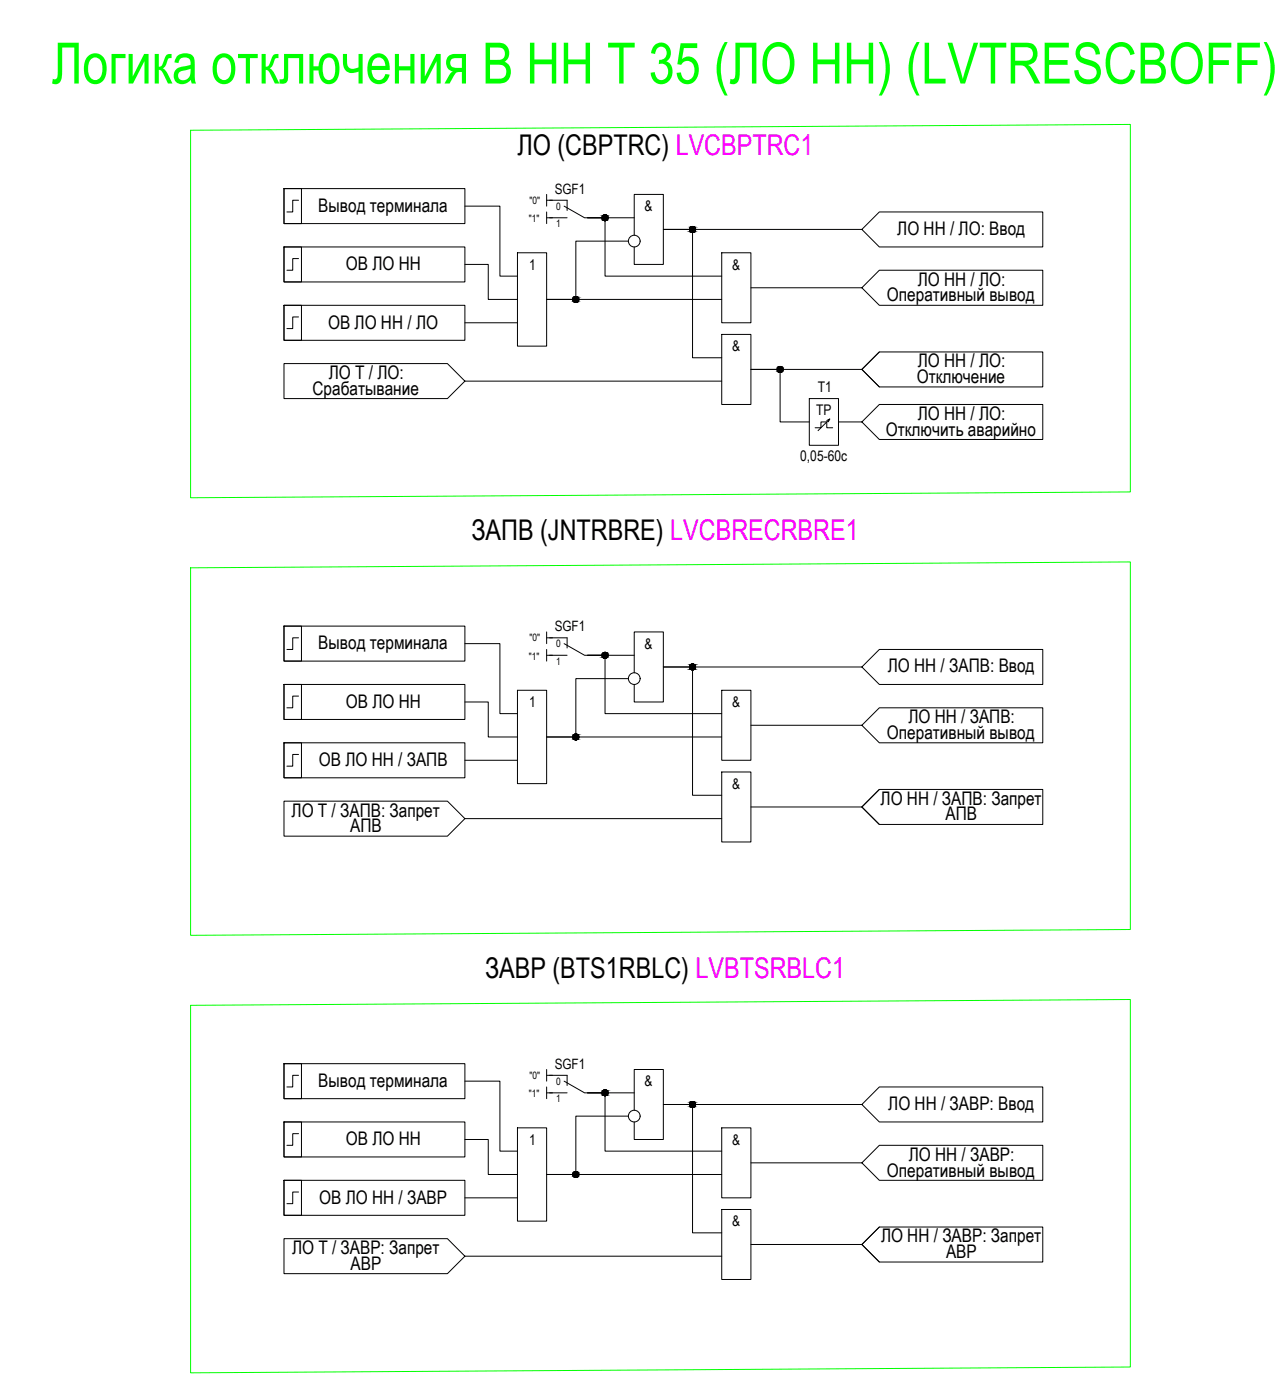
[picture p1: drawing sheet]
<svg xmlns="http://www.w3.org/2000/svg" width="786mm" height="855mm" viewBox="0 0 786 855" stroke-linecap="round" stroke-linejoin="round" font-family="sans-serif">
<!-- layer: 0 -->
<path d="M116 80l574-4v225l-574 3zM116 347l574-4v225l-574 3zM116 614l574-3v224l-574 4z" fill="none" stroke="#0f0" stroke-width=".61"/>
<g fill="none" stroke="#000" stroke-width=".61">
<path d="M173 115h11v22h-11zM173 115h111v22h-111zM334 119v7M182 122h-3v7h-4M284 126h21v43h11M334 129v8M334 122h3M334 133h3M387 133h-28h10v36h72M173 151h11v21h-11zM173 151h111v21h-111zM182 158h-3v7h-4"/>
<path d="M316 154h18v57h-18zM384 147h-32v36h-18h107M387 144v-25h18v43h-18v-11M441 154h17v43h-17zM526 140l11-11h100v22h-100zM526 140h-121h18v79h18M284 162h14v21h18M458 176h68M537 165h100v21h-100l-11-10zM173 186h11v22h-11zM173 186h111v22h-111zM182 194h-3v7h-4"/>
<path d="M284 197h32M441 204h17v43h-17zM537 215l-11 11 11 10M173 222h100l11 11-11 10h-100zM284 233h157M526 226l11-11h100v21h-100zM526 226h-68h18v32h18M494 243h18v29h-18zM505 257l2-1-1 2M507 256l-8 7M512 258h14l11-11h100v21h-100l-11-10M498 261h3v-3h4v3h3"/>
<path d="M173 382h11v22h-11zM173 382h111v22h-111zM182 390h-3v7h-4M284 393h21v43h11M334 386v7M334 397v7M334 390h3M537 397h100v21h-100l-11-11zM173 418h11v21h-11zM173 418h111v21h-111zM334 400h3M384 415h-32v35h-18h107"/>
<path d="M387 400h-28h10v36h72M387 411v-25h18v43h-18v-11M526 407h-121h18v79h18M182 425h-3v7h-4M284 429h14v21h18M316 422h18v57h-18zM441 422h17v42h-17zM173 454h11v21h-11zM173 454h111v21h-111zM458 443h68M526 443l11-11h100v22h-100zM182 461h-3v7h-4"/>
<path d="M284 464h32M441 472h17v42h-17zM173 489h100l11 11-11 11h-100zM458 493h68M537 482l-11 11 11 11M537 482h100v22h-100l-11-11zM284 500h157M173 650h11v21h-11zM173 650h111v21h-111zM182 657h-3v7h-4M334 653v7M334 657h3"/>
<path d="M284 660h21v43h11M334 664v7M334 668h3M387 668h-28h10v35h72M387 678v-25h18v43h-18v-11M526 675h-121h18v78h18M537 664h100v21h-100l-11-10zM173 685h11v22h-11zM173 685h111v22h-111zM182 693h-3v7h-4M284 696h14v21h18M316 689h18v57h-18z"/>
<path d="M384 682h-32v35h-18h107M441 689h17v43h-17zM537 700h100v21h-100l-11-11zM458 710h68M173 721h11v21h-11zM173 721h111v21h-111zM182 728h-3v7h-4M284 732h32M441 739h17v43h-17zM173 757h100l11 10-11 11h-100zM537 750l-11 10 11 11M284 767h157"/>
<path d="M458 760h68M526 760l11-10h100v21h-100z"/>
<circle cx="369" cy="133" r="1.8"/>
<circle cx="387" cy="147" r="4"/>
<circle cx="423" cy="140" r="1.8"/>
<circle cx="352" cy="183" r="1.8"/>
<circle cx="476" cy="226" r="1.8"/>
<circle cx="369" cy="400" r="1.8"/>
<circle cx="387" cy="415" r="4"/>
<circle cx="423" cy="407" r="1.8"/>
<circle cx="352" cy="450" r="1.8"/>
<circle cx="369" cy="668" r="1.8"/>
<circle cx="423" cy="675" r="1.8"/>
<circle cx="387" cy="682" r="4"/>
<circle cx="352" cy="717" r="1.8"/>
</g>
<g fill="#000" stroke="#000" stroke-width=".61">
<path d="M369 135h1zM369 131h1zM422 138h1zM422 142h1zM351 185h1zM351 181h1zM476 227h1zM369 399h1zM369 402h1zM422 409h1zM422 406h1zM351 452h1z"/>
<path d="M351 448h1zM369 669h1zM369 666h1zM422 676h1zM422 673h1zM351 719h1zM351 716h1z"/>
<path d="M369 135h1zM369 135h1z"/>
<path d="M369 131h1zM369 131h1z"/>
<path d="M369 131h1zM369 131h1z"/>
<path d="M369 131h1zM369 131h1z"/>
<path d="M369 135h1zM369 135h1z"/>
<path d="M369 131h1zM368 131h2z"/>
<path d="M369 135h1zM369 135h1z"/>
<path d="M368 131l2 1zM368 132h2z"/>
<path d="M368 135h2zM368 135h2z"/>
<path d="M368 132h3zM368 132h3z"/>
<path d="M368 134h2zM368 134l2 1z"/>
<path d="M368 132h3zM368 132h3z"/>
<path d="M368 134h3zM368 134h2z"/>
<path d="M368 132h3zM368 132h3z"/>
<path d="M368 134h3zM368 134h3z"/>
<path d="M368 132h3zM368 132h3z"/>
<path d="M368 134h3zM368 134h3z"/>
<path d="M368 132h3zM368 132h3z"/>
<path d="M368 134h3zM368 134h3z"/>
<path d="M368 132h3zM368 132h3z"/>
<path d="M368 134h3zM368 134h3z"/>
<path d="M368 132l3 1zM368 132l3 1z"/>
<path d="M368 134h3zM368 134h3z"/>
<path d="M368 133h3zM368 133h3z"/>
<path d="M368 134h3zM368 134h3z"/>
<path d="M368 133h3zM368 133h3z"/>
<path d="M368 133h3zM368 133h3z"/>
<path d="M368 133h3zM368 133h3z"/>
<path d="M368 133h3zM368 133l3 1z"/>
<path d="M368 133h3zM368 133h3z"/>
<path d="M422 138h1zM422 138h1z"/>
<path d="M422 138l2 1zM422 139h2z"/>
<path d="M422 139h2zM422 139h2z"/>
<path d="M422 139h2zM422 139h2z"/>
<path d="M422 139h2zM422 139h2z"/>
<path d="M422 139h2zM422 139h2z"/>
<path d="M422 139h2zM421 139h3z"/>
<path d="M421 139h3zM421 139h3z"/>
<path d="M421 139h3zM421 139h3z"/>
<path d="M421 139l3 1zM421 139l3 1z"/>
<path d="M421 140h4zM421 140h4z"/>
<path d="M421 140h4zM421 140h4z"/>
<path d="M421 140h4zM421 140h4z"/>
<path d="M421 140h4zM421 140h4z"/>
<path d="M422 142h1zM422 142h1z"/>
<path d="M422 142h2zM422 142h1z"/>
<path d="M422 142h2zM422 142h2z"/>
<path d="M422 142h2zM422 142h2z"/>
<path d="M422 141h2zM422 141l2 1z"/>
<path d="M422 141h2zM422 141h2z"/>
<path d="M421 141h3zM421 141h3z"/>
<path d="M421 141h3zM421 141h3z"/>
<path d="M421 141h3zM421 141h3z"/>
<path d="M421 141h3zM421 141h3z"/>
<path d="M421 141h4zM421 141h3z"/>
<path d="M421 140h4zM421 140h4z"/>
<path d="M421 140h4zM421 140h4z"/>
<path d="M421 140h4zM421 140l4 1z"/>
<path d="M351 185h1zM351 185h1z"/>
<path d="M351 181h1zM351 181h1z"/>
<path d="M351 181h1zM351 181h1z"/>
<path d="M351 181h1zM351 181h1z"/>
<path d="M351 185h1zM351 185h1z"/>
<path d="M351 181h1zM351 181h1z"/>
<path d="M351 185h1zM351 185h1z"/>
<path d="M351 181h2zM351 181h2z"/>
<path d="M351 184h1zM351 184l1 1z"/>
<path d="M351 181l2 1zM350 182h3z"/>
<path d="M351 184h2zM351 184h1z"/>
<path d="M350 182h3zM350 182h3z"/>
<path d="M350 184h3zM350 184h3z"/>
<path d="M350 182h3zM350 182h3z"/>
<path d="M350 184h3zM350 184h3z"/>
<path d="M350 182h3zM350 182h3z"/>
<path d="M350 184h3zM350 184h3z"/>
<path d="M350 182h3zM350 182h3z"/>
<path d="M350 184h3zM350 184h3z"/>
<path d="M350 182h3zM350 182h3z"/>
<path d="M350 184h3zM350 184h3z"/>
<path d="M350 182h3zM350 182h3z"/>
<path d="M350 184h3zM350 184h3z"/>
<path d="M350 182l3 1zM350 182l3 1z"/>
<path d="M350 183h3zM350 183l3 1z"/>
<path d="M350 183h3zM350 183h3z"/>
<path d="M350 183h3zM350 183h3z"/>
<path d="M350 183h3zM350 183h3z"/>
<path d="M350 183h3zM350 183h3z"/>
<path d="M350 183h3zM350 183h3z"/>
<path d="M476 224h1zM476 224h1z"/>
<path d="M476 224h1zM476 224h1z"/>
<path d="M476 224h1zM476 224h1z"/>
<path d="M476 227h1zM476 227h1z"/>
<path d="M476 224h1zM475 224h2z"/>
<path d="M476 227h1zM476 227h1z"/>
<path d="M475 224h2zM475 224h2z"/>
<path d="M475 227h2zM475 227h2z"/>
<path d="M475 224h2zM475 224h2z"/>
<path d="M475 227h2zM475 227h2z"/>
<path d="M475 224h3zM475 224h3z"/>
<path d="M475 227h2zM475 227h2z"/>
<path d="M475 224l3 1zM475 224l3 1z"/>
<path d="M475 227h3zM475 227h2z"/>
<path d="M475 225h3zM475 225h3z"/>
<path d="M475 227h3zM475 227h3z"/>
<path d="M475 225h3zM475 225h3z"/>
<path d="M475 227h3zM475 227h3z"/>
<path d="M475 225h3zM475 225h3z"/>
<path d="M475 227h3zM475 227h3z"/>
<path d="M475 225h3zM475 225h3z"/>
<path d="M475 226h3zM475 226l3 1z"/>
<path d="M475 225h3zM475 225h3z"/>
<path d="M475 226h3zM475 226h3z"/>
<path d="M475 225h3zM475 225h3z"/>
<path d="M475 226h3zM475 226h3z"/>
<path d="M475 225l3 1zM475 225l3 1z"/>
<path d="M475 226h3zM475 226h3z"/>
<path d="M475 226h3zM475 226h3z"/>
<path d="M369 399h1zM369 399h1z"/>
<path d="M369 399h1zM369 399h1z"/>
<path d="M369 399h1zM369 399h1z"/>
<path d="M369 399h1zM368 399h2z"/>
<path d="M368 399h2zM368 399h2z"/>
<path d="M368 399h3zM368 399h3z"/>
<path d="M368 399h3zM368 399h3z"/>
<path d="M368 399h3zM368 399h3z"/>
<path d="M368 399h3zM368 399h3z"/>
<path d="M368 399h3zM368 399h3z"/>
<path d="M368 399l3 1zM368 399l3 1z"/>
<path d="M368 400h3zM368 400h3z"/>
<path d="M368 400h3zM368 400h3z"/>
<path d="M368 400h3zM368 400h3z"/>
<path d="M369 402h1zM369 402h1z"/>
<path d="M369 402h1zM369 402h1z"/>
<path d="M369 402h1zM369 402h1z"/>
<path d="M368 402h2zM368 402h2z"/>
<path d="M368 402h2zM368 402h2z"/>
<path d="M368 402h3zM368 402h2z"/>
<path d="M368 402h3zM368 402h3z"/>
<path d="M368 401h3zM368 401l3 1z"/>
<path d="M368 401h3zM368 401h3z"/>
<path d="M368 401h3zM368 401h3z"/>
<path d="M368 401h3zM368 401h3z"/>
<path d="M368 401h3zM368 401h3z"/>
<path d="M368 400h3zM368 400h3z"/>
<path d="M368 400l3 1zM368 400l3 1z"/>
<path d="M368 401h3zM368 401h3z"/>
<path d="M368 400h3zM368 400h3z"/>
<path d="M422 406h1zM422 406h1z"/>
<path d="M422 406h2zM422 406h2z"/>
<path d="M422 409h1zM422 409h1z"/>
<path d="M422 406h2zM422 406h2z"/>
<path d="M422 409h2zM422 409h1z"/>
<path d="M422 406h2zM422 406h2z"/>
<path d="M422 409h2zM422 409h2z"/>
<path d="M422 406h2zM422 406h2z"/>
<path d="M422 409h2zM422 409h2z"/>
<path d="M422 406h2zM422 406h2z"/>
<path d="M422 409h2zM422 409h2z"/>
<path d="M422 406h2zM421 406h3z"/>
<path d="M422 409h2zM422 409h2z"/>
<path d="M421 406h3zM421 406h3z"/>
<path d="M421 409h3zM421 409h3z"/>
<path d="M421 406l3 1zM421 406l3 1z"/>
<path d="M421 408h3zM421 408l3 1z"/>
<path d="M421 407h3zM421 407h3z"/>
<path d="M421 408h3zM421 408h3z"/>
<path d="M421 407h4zM421 407h4z"/>
<path d="M421 408h3zM421 408h3z"/>
<path d="M421 407h4zM421 407h4z"/>
<path d="M421 408h4zM421 408h3z"/>
<path d="M421 407h4zM421 407h4z"/>
<path d="M421 407h4zM421 407h4z"/>
<path d="M421 407l4 1zM421 407l4 1z"/>
<path d="M421 408h4zM421 408h4z"/>
<path d="M421 408h4zM421 408h4z"/>
<path d="M351 452h1zM351 452h1z"/>
<path d="M351 448h1zM351 448h1z"/>
<path d="M351 448h1zM351 448h1z"/>
<path d="M351 448l1 1zM351 449h1z"/>
<path d="M351 452h1zM351 452h1z"/>
<path d="M351 449h1zM351 449h1z"/>
<path d="M351 452h1zM351 452h1z"/>
<path d="M351 449h2zM351 449h2z"/>
<path d="M351 452h1zM351 452h1z"/>
<path d="M351 449h2zM350 449h3z"/>
<path d="M351 452h2zM351 452h1z"/>
<path d="M350 449h3zM350 449h3z"/>
<path d="M350 452h3zM350 452h3z"/>
<path d="M350 449h3zM350 449h3z"/>
<path d="M350 451h3zM350 451l3 1z"/>
<path d="M350 449h3zM350 449h3z"/>
<path d="M350 451h3zM350 451h3z"/>
<path d="M350 449h3zM350 449h3z"/>
<path d="M350 451h3zM350 451h3z"/>
<path d="M350 449l3 1zM350 449l3 1z"/>
<path d="M350 451h3zM350 451h3z"/>
<path d="M350 450h3zM350 450h3z"/>
<path d="M350 451h3zM350 451h3z"/>
<path d="M350 450h3zM350 450h3z"/>
<path d="M350 451h3zM350 451h3z"/>
<path d="M350 450h3zM350 450h3z"/>
<path d="M350 450h3zM350 450h3z"/>
<path d="M350 450l3 1zM350 450l3 1z"/>
<path d="M350 451h3zM350 451h3z"/>
<path d="M350 450h3zM350 450h3z"/>
<path d="M369 669h1zM369 669h1z"/>
<path d="M369 666h1zM369 666h1z"/>
<path d="M369 666h1zM369 666h1z"/>
<path d="M369 666h1zM369 666h1z"/>
<path d="M369 669h1zM369 669h1z"/>
<path d="M369 666h1zM368 666h2z"/>
<path d="M369 669h1zM369 669h1z"/>
<path d="M368 666h2zM368 666h2z"/>
<path d="M368 669h2zM368 669h2z"/>
<path d="M368 666h3zM368 666h3z"/>
<path d="M368 669h2zM368 669h2z"/>
<path d="M368 666h3zM368 666h3z"/>
<path d="M368 669h3zM368 669h2z"/>
<path d="M368 666h3zM368 666h3z"/>
<path d="M368 669h3zM368 669h3z"/>
<path d="M368 666l3 1zM368 666l3 1z"/>
<path d="M368 669h3zM368 669h3z"/>
<path d="M368 667h3zM368 667h3z"/>
<path d="M368 669h3zM368 669h3z"/>
<path d="M368 667h3zM368 667h3z"/>
<path d="M368 668h3zM368 668l3 1z"/>
<path d="M368 667h3zM368 667h3z"/>
<path d="M368 668h3zM368 668h3z"/>
<path d="M368 667h3zM368 667h3z"/>
<path d="M368 668h3zM368 668h3z"/>
<path d="M368 667h3zM368 667h3z"/>
<path d="M368 667l3 1zM368 667l3 1z"/>
<path d="M368 668h3zM368 668h3z"/>
<path d="M368 668h3zM368 668h3z"/>
<path d="M368 668h3zM368 668h3z"/>
<path d="M422 673h1zM422 673h1z"/>
<path d="M422 673h2zM422 673h2z"/>
<path d="M422 676h1zM422 676h1z"/>
<path d="M422 673h2zM422 673h2z"/>
<path d="M422 676h2zM422 676h1z"/>
<path d="M422 673h2zM422 673h2z"/>
<path d="M422 676h2zM422 676h2z"/>
<path d="M422 673h2zM422 673h2z"/>
<path d="M422 676h2zM422 676h2z"/>
<path d="M422 673h2zM422 673h2z"/>
<path d="M422 676h2zM422 676h2z"/>
<path d="M422 673l2 1zM422 673l2 1z"/>
<path d="M422 676h2zM422 676h2z"/>
<path d="M421 674h3zM421 674h3z"/>
<path d="M421 676h3zM421 676h3z"/>
<path d="M421 674h3zM421 674h3z"/>
<path d="M421 676h3zM421 676h3z"/>
<path d="M421 674h3zM421 674h3z"/>
<path d="M421 675h3zM421 675l3 1z"/>
<path d="M421 674h4zM421 674h4z"/>
<path d="M421 675h3zM421 675h3z"/>
<path d="M421 674h4zM421 674h4z"/>
<path d="M421 675h4zM421 675h3z"/>
<path d="M421 674l4 1zM421 674l4 1z"/>
<path d="M421 675h4zM421 675h4z"/>
<path d="M421 675h4zM421 675h4z"/>
<path d="M421 675h4zM421 675h4z"/>
<path d="M421 675h4zM421 675h4z"/>
<path d="M351 719h1zM351 719h1z"/>
<path d="M351 716h1zM351 716h1z"/>
<path d="M351 716h1zM351 716h1z"/>
<path d="M351 716h1zM351 716h1z"/>
<path d="M351 719h1zM351 719h1z"/>
<path d="M351 716h1zM351 716h1z"/>
<path d="M351 719h1zM351 719h1z"/>
<path d="M351 716h2zM351 716h2z"/>
<path d="M351 719h1zM351 719h1z"/>
<path d="M351 716h2zM350 716h3z"/>
<path d="M351 719h2zM351 719h1z"/>
<path d="M350 716h3zM350 716h3z"/>
<path d="M350 719h3zM350 719h3z"/>
<path d="M350 716h3zM350 716h3z"/>
<path d="M350 719h3zM350 719h3z"/>
<path d="M350 716h3zM350 716h3z"/>
<path d="M350 719h3zM350 719h3z"/>
<path d="M350 716l3 1zM350 716l3 1z"/>
<path d="M350 718h3zM350 718l3 1z"/>
<path d="M350 717h3zM350 717h3z"/>
<path d="M350 718h3zM350 718h3z"/>
<path d="M350 717h3zM350 717h3z"/>
<path d="M350 718h3zM350 718h3z"/>
<path d="M350 717h3zM350 717h3z"/>
<path d="M350 718h3zM350 718h3z"/>
<path d="M350 717h3zM350 717h3z"/>
<path d="M350 717h3zM350 717h3z"/>
<path d="M350 718h3zM350 718h3z"/>
<path d="M350 718h3zM350 718h3z"/>
<path d="M350 717h3zM350 717l3 1z"/>
</g>
<path d="M336 122h10v7M336 133h10M344 126l13 7h11M336 390h10v6M344 393l13 7h11M336 400h10M336 657h10v6M336 668h10M344 660l13 8h11" fill="none" stroke="#000" stroke-width=".61"/>
<text font-size="34.8" fill="#0f0" x="32" y="51">Логика отключения В НН Т 35 (ЛО НН) (LVTRESCBOFF)</text>
<g font-size="17.4">
<text x="316" y="95">ЛО (CBPTRC) LVCBPTRC1</text>
<text x="288" y="330">ЗАПВ (JNTRBRE) LVCBRECRBRE1</text>
<text x="296" y="597">ЗАВР (BTS1RBLC) LVBTSRBLC1</text>
</g>
<g font-size="11.4">
<text x="194" y="129">Вывод терминала</text>
<text x="548" y="143">ЛО НН / ЛО: Ввод</text>
<text x="211" y="165">ОВ ЛО НН</text>
<text x="560" y="174">ЛО НН / ЛО:</text>
<text x="542" y="184">Оперативный вывод</text>
<text x="200" y="201">ОВ ЛО НН / ЛО</text>
<text x="560" y="224">ЛО НН / ЛО:</text>
<text x="201" y="231">ЛО Т / ЛО:</text>
<text x="560" y="234">Отключение</text>
<text x="191" y="241">Срабатывание</text>
<text x="560" y="256">ЛО НН / ЛО:</text>
<text x="541" y="266">Отключить аварийно</text>
<text x="194" y="397">Вывод терминала</text>
<text x="542" y="411">ЛО НН / ЗАПВ: Ввод</text>
<text x="211" y="432">ОВ ЛО НН</text>
<text x="555" y="442">ЛО НН / ЗАПВ:</text>
<text x="542" y="451">Оперативный вывод</text>
<text x="195" y="468">ОВ ЛО НН / ЗАПВ</text>
<text x="538" y="492">ЛО НН / ЗАПВ: Запрет</text>
<text x="178" y="499">ЛО Т / ЗАПВ: Запрет</text>
<text x="577" y="501">АПВ</text>
<text x="214" y="508">АПВ</text>
<text x="194" y="664">Вывод терминала</text>
<text x="542" y="678">ЛО НН / ЗАВР: Ввод</text>
<text x="211" y="700">ОВ ЛО НН</text>
<text x="555" y="709">ЛО НН / ЗАВР:</text>
<text x="542" y="719">Оперативный вывод</text>
<text x="195" y="735">ОВ ЛО НН / ЗАВР</text>
<text x="538" y="759">ЛО НН / ЗАВР: Запрет</text>
<text x="178" y="766">ЛО Т / ЗАВР: Запрет</text>
<text x="578" y="768">АВР</text>
<text x="214" y="776">АВР</text>
</g>
<g font-size="9">
<text x="394" y="129">&amp;</text>
<text x="323" y="165">1</text>
<text x="447" y="165">&amp;</text>
<text x="447" y="215">&amp;</text>
<text x="499" y="240">T1</text>
<text x="498" y="254">TP</text>
<text x="489" y="282">0,05-60с</text>
<text x="394" y="396">&amp;</text>
<text x="447" y="432">&amp;</text>
<text x="323" y="432">1</text>
<text x="447" y="482">&amp;</text>
<text x="394" y="664">&amp;</text>
<text x="323" y="699">1</text>
<text x="447" y="699">&amp;</text>
<text x="447" y="749">&amp;</text>
</g>
<g font-size="8.7">
<text x="339" y="118">SGF1</text>
<text x="339" y="386">SGF1</text>
<text x="339" y="653">SGF1</text>
</g>
<g font-size="6.2">
<text x="323" y="125">&quot;0&quot;</text>
<text x="339" y="128">0</text>
<text x="323" y="136">&quot;1&quot;</text>
<text x="339" y="139">1</text>
<text x="323" y="392">&quot;0&quot;</text>
<text x="339" y="395">0</text>
<text x="323" y="403">&quot;1&quot;</text>
<text x="339" y="406">1</text>
<text x="323" y="659">&quot;0&quot;</text>
<text x="339" y="663">0</text>
<text x="323" y="670">&quot;1&quot;</text>
<text x="339" y="673">1</text>
</g>
</svg>
